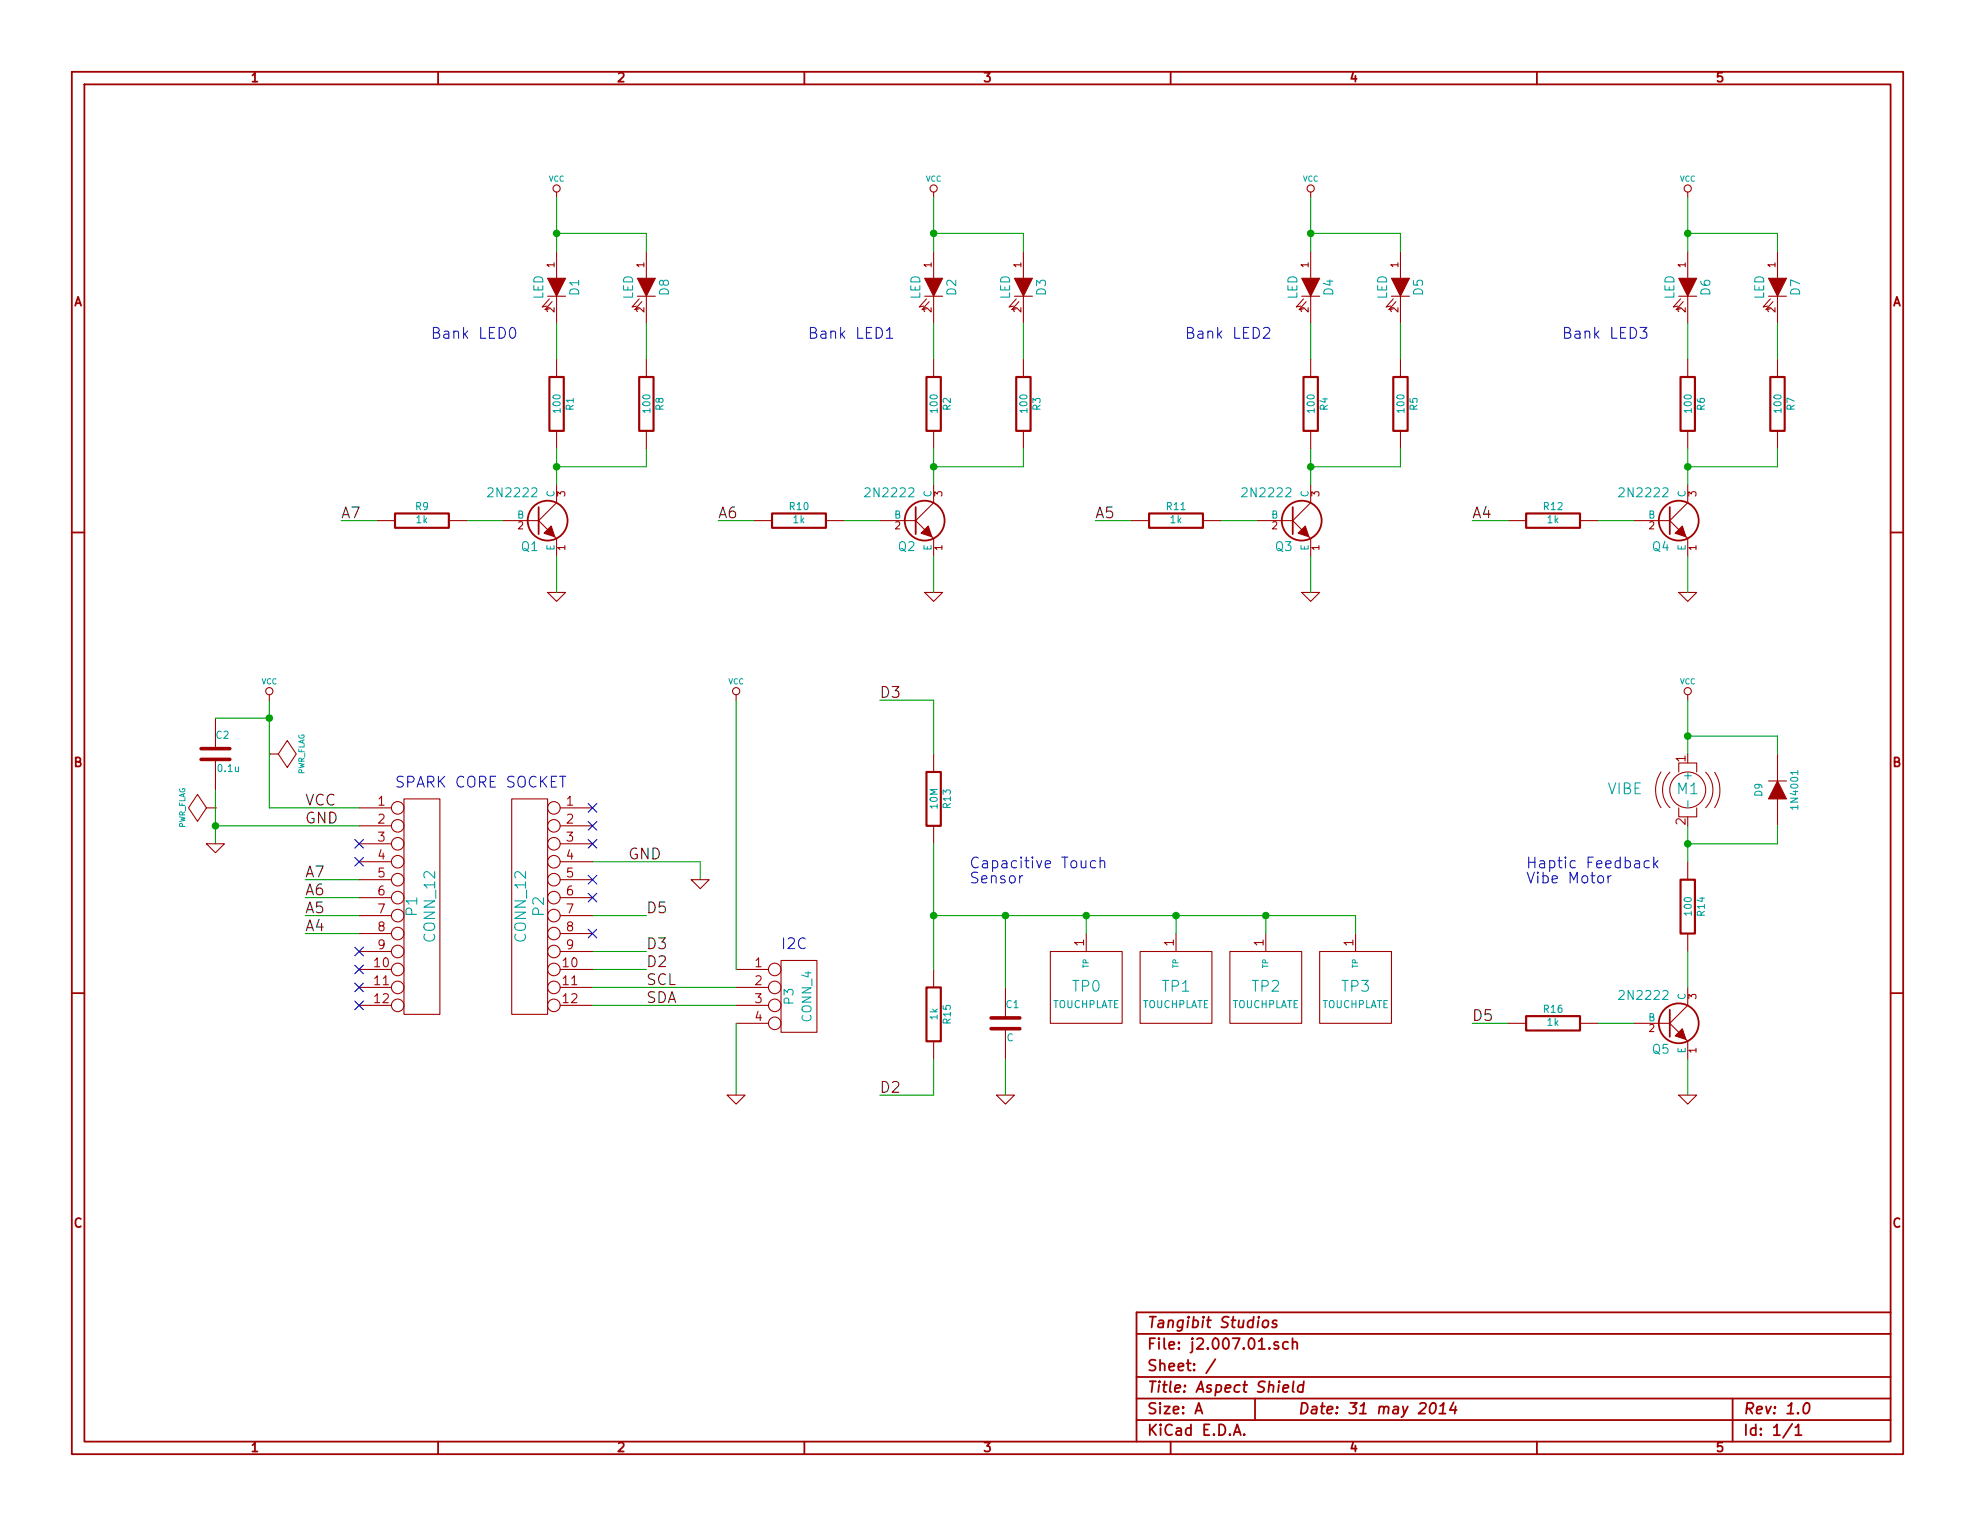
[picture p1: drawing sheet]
<svg xmlns="http://www.w3.org/2000/svg" width="279mm" height="216mm" viewBox="0 0 279 216" stroke-linecap="round" stroke-linejoin="round" font-family="sans-serif">
<g fill="none" stroke="#a00000" stroke-width=".25">
<path d="M10.2 10.2h259v195.5h-259zM11.9 11.9h255.6v192.1h-255.6zM62 10.2v1.7M113.8 10.2v1.7M165.6 10.2v1.7M217.4 10.2v1.7M10.2 75.3h1.7M76.2 71.8v3.8M129.5 71.8v3.8M182.9 71.8v3.8M236.2 71.8v3.8M267.5 75.3h1.7"/>
<path d="M10.2 140.5h1.7M236.2 142.9v3.8M267.5 140.5h1.7M160.8 188.7h106.7M160.8 194.8h106.7M160.8 197.9h106.7M169.1 200l.5-1.5 .5 1.5M169.2 199.6h.8M171.9 192.3l-1.3 2M177.5 197.9v3M178.7 186.9a.39 .39 0 0 1 .4-.1 .39 .39 0 0 1 .4 .3l-.2 .6a.41 .41 0 0 1-.7-.2zM180.6 186.9l-.3-.1-.2 .1-.1 .2 .2 .2 .4 .1v.2l-.2 .2-.5-.1"/>
<path d="M180.8 189.9l-.3-.1-.3 .3 .1 .2 .5 .1 .1 .2-.1 .2-.1 .1-.5-.1M181.5 196.4l.8-.1-.1-.3-.1-.1-.5 .1-.1 .7 .2 .3 .4-.1M182.2 189.9a.48 .48 0 0 0-.6 .1l-.1 .6a.48 .48 0 0 0 .7 .2M182.9 190a.38 .38 0 0 1 .6 .1v.8M182.9 189.3v1.6M183 195.4l-.1 1.3 .2 .3M184.4 196a.51 .51 0 0 0-.8 .2v.6a.53 .53 0 0 0 .7 .1M184.5 195.4l-.2 1.6M202.5 198.6a.35 .35 0 0 1 .4-.1 .35 .35 0 0 1 .2 .3 .87 .87 0 0 1-.6 1.2l-.1-.1a1.14 1.14 0 0 1 .1-1.3zM203.6 200h.9M203.7 198.9l.5-.4-.1 1.5M205.6 198.4l-.5 1.1h1"/>
<path d="M205.9 199l-.1 1M245.1 197.9v6.1M255.4 198.6a.34 .34 0 0 1 .6 .2 .87 .87 0 0 1-.6 1.2l-.2-.1a1.13 1.13 0 0 1 .2-1.3zM267.5 185.7h-106.7v18.3M62 204v1.7M113.8 204v1.7M160.8 200.9h106.7M165.6 204v1.7M174.5 203l.5-1.5 .5 1.5M174.7 202.6h.7M176 202.9l.1 .1h-.1h-.1l.1-.1v.1M217.4 204v1.7"/>
<path d="M253.5 201.4l-1.3 2M254 202l.4-.5v1.5M254 203h.9"/>
<circle cx="77.5" cy="73.7" r="2.82"/>
<circle cx="130.8" cy="73.7" r="2.82"/>
<circle cx="184.1" cy="73.7" r="2.82"/>
<circle cx="237.5" cy="73.7" r="2.82"/>
<circle cx="237.5" cy="144.8" r="2.82"/>
</g>
<g fill="none" stroke="#a00000" stroke-width=".15">
<path d="M78.7 27.2v.7M78.7 35.6v3.8M91.4 35.6v3.8M132.1 27.2v.7M132.1 35.6v3.8M144.8 35.6v3.8M185.4 27.2v.7M185.4 35.6v3.8M198.1 35.6v3.8M238.8 27.2v.7M238.8 35.6v3.8M251.5 35.6v3.8"/>
<path d="M77.5 41.9h2.5M77.7 42.3l-1 1.1 .6-.1M78.1 42.7l-1 1.1 .6-.1M78.7 41.9v3.8M78.7 50.8v2.5M90.2 41.9h2.5M90.4 42.3l-1 1.1 .6-.1M90.8 42.7l-1 1.1 .6-.1M91.4 41.9v3.8M91.4 50.8v2.5M130.8 41.9h2.5M131.1 42.3l-1.1 1.1 .7-.1"/>
<path d="M131.4 42.7l-1 1.1 .7-.1M132.1 41.9v3.8M132.1 50.8v2.5M143.5 41.9h2.5M143.8 42.3l-1.1 1.1 .7-.1M144.1 42.7l-1 1.1 .7-.1M144.8 41.9v3.8M144.8 50.8v2.5M184.1 41.9h2.6M184.4 42.3l-1 1.1 .6-.1M184.8 42.7l-1 1.1 .6-.1M185.4 41.9v3.8"/>
<path d="M185.4 50.8v2.5M196.8 41.9h2.6M197.1 42.3l-1 1.1 .6-.1M197.5 42.7l-1 1.1 .6-.1M198.1 41.9v3.8M198.1 50.8v2.5M237.5 41.9h2.5M237.7 42.3l-1 1.1 .7-.1M238.1 42.7l-1 1.1 .6-.1M238.8 41.9v3.8M238.8 50.8v2.5M250.2 41.9h2.5"/>
<path d="M250.4 42.3l-1 1.1 .7-.1M250.8 42.7l-1 1.1 .6-.1M251.5 41.9v3.8M251.5 50.8v2.5M53.3 73.7h2.6M63.5 73.7h2.5M71.1 73.7h5.1M76.2 73.7l1.3 1.2M78.5 75.9l.2 .3v2.5M78.7 61v2.5M78.7 68.6v2.5l-2.5 2.6M91.4 61v2.5"/>
<path d="M106.7 73.7h2.5M116.8 73.7h2.6M124.5 73.7h5M129.5 73.7l1.3 1.2M131.8 75.9l.3 .3v2.5M132.1 61v2.5M132.1 68.6v2.5l-2.6 2.6M144.8 61v2.5M160 73.7h2.6M170.2 73.7h2.5M177.8 73.7h5.1M182.9 73.7l1.2 1.2"/>
<path d="M185.2 75.9l.2 .3v2.5M185.4 61v2.5M185.4 68.6v2.5l-2.5 2.6M198.1 61v2.5M213.4 73.7h2.5M223.5 73.7h2.6M231.1 73.7h5.1M236.2 73.7l1.3 1.2M238.5 75.9l.3 .3v2.5M238.8 61v2.5M238.8 68.6v2.5l-2.6 2.6M251.5 61v2.5"/>
<path d="M38.1 98.3v.8M77.5 83.8h2.5l-1.3 1.3zM104.1 98.3v.8M130.8 83.8h2.5l-1.2 1.3zM184.1 83.8h2.6l-1.3 1.3zM237.5 83.8h2.5l-1.2 1.3zM238.8 98.3v.8M29.2 114.3l-1.3-1.9-1.2 1.9 1.2 1.9 1.3-1.9h1.3M29.2 119.4h2.5l-1.2 1.3zM30.5 114.3h.1M30.5 101.6v4.3M30.5 107.4v4.4"/>
<path d="M38.1 106.7h.1M38.1 106.7h1.3l1.2-1.9 1.3 1.9-1.3 1.9-1.2-1.9M50.8 114.3h4.6M50.8 116.8h4.6M50.8 119.4h4.6M57.1 113h5.1v30.5h-5.1zM72.4 113h5.1v30.5h-5.1zM79.2 114.3h4.6M79.2 116.8h4.6M79.2 119.4h4.6M132.1 106.7v2.5M132.1 116.8v2.6"/>
<path d="M235 109.2a4.6 4.6 0 0 0 0 5.1M236.2 109.2a3.6 3.6 0 0 0 0 5.1M237.5 114.3v1.3h2.5v-1.3M237.5 109.2v-1.2h2.5v1.2M241.3 109.2a3.6 3.6 0 0 1 0 5.1M242.6 109.3a4.6 4.6 0 0 1 0 5M250.2 110.5h2.5M251.5 106.7v3.8M251.5 113v3.8M50.8 137.2h4.6M50.8 139.7h4.6M50.8 121.9h4.6"/>
<path d="M50.8 124.5h4.6M50.8 127h4.6M50.8 129.5h4.6M50.8 132.1h4.6M50.8 134.6h4.6M79.2 137.2h4.6M79.2 139.7h4.6M79.2 121.9h4.6M79.2 124.5h4.6M79.2 127h4.6M79.2 129.5h4.6M79.2 132.1h4.6"/>
<path d="M79.2 134.6h4.6M97.8 124.5h2.5l-1.2 1.2zM104.1 137.2h4.6M104.1 139.7h4.6M110.5 135.9h5.1v10.2h-5.1zM132.1 137.2v2.5M142.2 139.7v4.3M148.6 134.6h10.1v10.2h-10.1zM153.7 132.1v2.5M161.3 134.6h10.1v10.2h-10.1zM166.4 132.1v2.5M174 134.6h10.1v10.2h-10.1z"/>
<path d="M179.1 132.1v2.5M186.7 134.6h10.1v10.2h-10.1zM191.8 132.1v2.5M238.8 121.9v2.6M238.8 132.1v2.5M238.8 139.7v2.5l-2.6 2.6M50.8 142.2h4.6M79.2 142.2h4.6M102.9 154.9h2.5l-1.3 1.3zM104.1 144.8h4.6M104.1 142.2h4.6M132.1 147.3v2.6"/>
<path d="M141 154.9h2.5l-1.3 1.3zM142.2 145.5v4.4M213.4 144.8h2.5M223.5 144.8h2.6M231.1 144.8h5.1M236.2 144.8l1.3 1.3M237.5 154.9h2.5l-1.2 1.3zM238.5 147.1l.3 .2v2.6"/>
<circle cx="78.7" cy="26.7" r=".51"/>
<circle cx="132.1" cy="26.7" r=".51"/>
<circle cx="185.4" cy="26.7" r=".51"/>
<circle cx="238.8" cy="26.7" r=".51"/>
<circle cx="38.1" cy="97.8" r=".51"/>
<circle cx="104.1" cy="97.8" r=".51"/>
<circle cx="238.8" cy="97.8" r=".51"/>
<circle cx="56.3" cy="114.3" r=".89"/>
<circle cx="56.3" cy="119.4" r=".89"/>
<circle cx="56.3" cy="116.8" r=".89"/>
<circle cx="78.4" cy="114.3" r=".89"/>
<circle cx="78.4" cy="119.4" r=".89"/>
<circle cx="78.4" cy="116.8" r=".89"/>
<circle cx="238.8" cy="111.8" r="2.54"/>
<circle cx="56.3" cy="139.7" r=".89"/>
<circle cx="56.3" cy="134.6" r=".89"/>
<circle cx="56.3" cy="137.2" r=".89"/>
<circle cx="56.3" cy="127" r=".89"/>
<circle cx="56.3" cy="124.5" r=".89"/>
<circle cx="56.3" cy="121.9" r=".89"/>
<circle cx="56.3" cy="129.5" r=".89"/>
<circle cx="56.3" cy="132.1" r=".89"/>
<circle cx="78.4" cy="134.6" r=".89"/>
<circle cx="78.4" cy="137.2" r=".89"/>
<circle cx="78.4" cy="139.7" r=".89"/>
<circle cx="78.4" cy="124.5" r=".89"/>
<circle cx="78.4" cy="129.5" r=".89"/>
<circle cx="78.4" cy="121.9" r=".89"/>
<circle cx="78.4" cy="132.1" r=".89"/>
<circle cx="78.4" cy="127" r=".89"/>
<circle cx="109.6" cy="137.2" r=".89"/>
<circle cx="109.6" cy="139.7" r=".89"/>
<circle cx="56.3" cy="142.2" r=".89"/>
<circle cx="78.4" cy="142.2" r=".89"/>
<circle cx="109.6" cy="142.2" r=".89"/>
<circle cx="109.6" cy="144.8" r=".89"/>
</g>
<g fill="#a00000" stroke="#a00000" stroke-width=".15">
<path d="M77.5 39.4h2.5l-1.3 2.5z"/>
<path d="M90.2 39.4h2.5l-1.3 2.5z"/>
<path d="M77 75.4l1-1 .5 1.5z"/>
<path d="M130.8 39.4h2.5l-1.2 2.5z"/>
<path d="M143.5 39.4h2.5l-1.2 2.5z"/>
<path d="M130.3 75.4l1-1 .5 1.5z"/>
<path d="M184.1 39.4h2.6l-1.3 2.5z"/>
<path d="M196.8 39.4h2.6l-1.3 2.5z"/>
<path d="M183.6 75.4l1.1-1 .5 1.5z"/>
<path d="M237.5 39.4h2.5l-1.2 2.5z"/>
<path d="M250.2 39.4h2.5l-1.2 2.5z"/>
<path d="M237 75.4l1-1 .5 1.5z"/>
<path d="M237 146.6l1-1.1 .5 1.6z"/>
<path d="M251.5 110.5l1.2 2.5h-2.5z"/>
</g>
<g fill="none" stroke="#a00000" stroke-width=".3">
<path d="M77.7 53.3h2.1v7.7h-2.1zM90.4 53.3h2.1v7.7h-2.1zM131.1 53.3h2v7.7h-2zM143.8 53.3h2v7.7h-2zM184.4 53.3h2v7.7h-2zM197.1 53.3h2v7.7h-2zM237.7 53.3h2.1v7.7h-2.1zM250.4 53.3h2.1v7.7h-2.1zM55.9 72.6h7.6v2.1h-7.6zM109.2 72.6h7.6v2.1h-7.6zM162.6 72.6h7.6v2.1h-7.6zM215.9 72.6h7.6v2.1h-7.6z"/>
<path d="M131.1 109.2h2v7.6h-2zM131.1 139.7h2v7.6h-2zM237.7 124.5h2.1v7.6h-2.1zM215.9 143.8h7.6v2h-7.6z"/>
</g>
<g fill="none" stroke="#00f" stroke-width=".15">
<path d="M72.3 46.4a.36 .36 0 0 1 .6 .2 .77 .77 0 0 1-.5 1.3 .98 .98 0 0 1-.1-1.5zM125.4 46.8l.5-.5v1.6M125.4 47.9h.9M178.7 46.5l.3-.2h.3l.3 .2v.3v.2l-.9 .9h.9M232 46.3h1l-.5 .6a.42 .42 0 0 1 .5 .3v.4l-.2 .2-.6 .1-.2-.2M79.2 109.8h.8M144.7 123.9l-.3 .1-.2 .2M155 121.8a.48 .48 0 0 0-.7 .1v.6a.48 .48 0 0 0 .7 .2M155.6 121.9a.38 .38 0 0 1 .7 .1v.8M155.6 121.3v1.5M227.5 123.9v1M227.9 123.9l-.3 .1-.1 .2"/>
<path d="M233.3 121.8a.48 .48 0 0 0-.6 .1l-.1 .6a.48 .48 0 0 0 .7 .2M234 121.3v1.5M234.1 122.2l.4 .6M234.5 121.8l-.5 .6"/>
</g>
<path d="M238.8 113.3v.9M254.3 109v.6" fill="none" stroke="#00a0a0" stroke-width=".15"/>
<path d="M28.4 107.4h4.1M28.4 105.9h4.1M140.2 145.5h4.1M140.2 144h4.1" fill="none" stroke="#a00000" stroke-width=".51"/>
<g fill="none" stroke="#00a000" stroke-width=".15">
<path d="M78.7 27.9v7.7M78.7 33h12.7v2.6M132.1 33h12.7v2.6M132.1 27.9v7.7M185.4 33h12.7v2.6M185.4 27.9v7.7M238.8 33h12.7v2.6M238.8 27.9v7.7M78.7 45.7v5.1M91.4 45.7v5.1M132.1 45.7v5.1M144.8 45.7v5.1"/>
<path d="M185.4 45.7v5.1M198.1 45.7v5.1M238.8 45.7v5.1M251.5 45.7v5.1M48.3 73.7h5M66 73.7h5.1M78.7 63.5v5.1M78.7 78.7v5.1M91.4 63.5v2.5h-12.7M101.6 73.7h5.1M119.4 73.7h5.1M132.1 63.5v5.1"/>
<path d="M132.1 78.7v5.1M144.8 63.5v2.5h-12.7M154.9 73.7h5.1M172.7 73.7h5.1M185.4 63.5v5.1M185.4 78.7v5.1M198.1 63.5v2.5h-12.7M208.3 73.7h5.1M226.1 73.7h5M238.8 63.5v5.1M238.8 78.7v5.1M251.5 63.5v2.5h-12.7"/>
<path d="M38.1 99.1v15.2h12.7M104.1 99.1v38.1M124.5 99.1h7.6v7.6M238.8 99.1v7.6M30.5 111.8v7.6M30.5 101.6h7.6M30.5 116.8h20.3M132.1 119.4v17.8M238.8 116.8v5.1M238.8 104.1h12.7v2.6M251.5 116.8v2.6h-12.7M43.2 129.5h7.6"/>
<path d="M43.2 124.5h7.6M43.2 127h7.6M43.2 132.1h7.6M83.8 129.5h7.6M83.8 121.9h15.3v2.6M83.8 134.6h7.6M83.8 137.2h7.6M83.8 139.7h20.3M132.1 129.5h59.7v2.6M142.2 129.5v10.2M153.7 129.5v2.6M166.4 129.5v2.6"/>
<path d="M179.1 129.5v2.6M238.8 134.6v5.1M83.8 142.2h20.3M104.1 144.8v10.1M132.1 149.9v5h-7.6M142.2 149.9v5M208.3 144.8h5.1M226.1 144.8h5M238.8 149.9v5"/>
</g>
<g fill="#00a000" stroke="#00a000" stroke-width=".25">
<circle cx="78.7" cy="66" r=".41"/>
<circle cx="78.7" cy="33" r=".41"/>
<circle cx="132.1" cy="66" r=".41"/>
<circle cx="132.1" cy="33" r=".41"/>
<circle cx="185.4" cy="66" r=".41"/>
<circle cx="185.4" cy="33" r=".41"/>
<circle cx="238.8" cy="66" r=".41"/>
<circle cx="238.8" cy="33" r=".41"/>
<circle cx="132.1" cy="129.5" r=".41"/>
<circle cx="142.2" cy="129.5" r=".41"/>
<circle cx="30.5" cy="116.8" r=".41"/>
<circle cx="179.1" cy="129.5" r=".41"/>
<circle cx="166.4" cy="129.5" r=".41"/>
<circle cx="153.7" cy="129.5" r=".41"/>
<circle cx="238.8" cy="119.4" r=".41"/>
<circle cx="238.8" cy="104.1" r=".41"/>
<circle cx="38.1" cy="101.6" r=".41"/>
</g>
<g fill="none" stroke="#0000c0" stroke-width=".15">
<path d="M50.2 118.8l1.2 1.2M51.4 118.8l-1.2 1.2M83.2 118.8l1.2 1.2M83.2 116.2l1.2 1.2M83.2 113.7l1.2 1.2M84.4 118.8l-1.2 1.2M84.4 116.2l-1.2 1.2M84.4 113.7l-1.2 1.2M50.2 121.3l1.2 1.2M50.2 134l1.2 1.2M50.2 136.6l1.2 1.2M50.2 139.1l1.2 1.2"/>
<path d="M51.4 121.3l-1.2 1.2M51.4 134l-1.2 1.2M51.4 136.6l-1.2 1.2M51.4 139.1l-1.2 1.2M83.2 131.5l1.2 1.2M83.2 126.4l1.2 1.2M83.2 123.9l1.2 1.2M84.4 131.5l-1.2 1.2M84.4 126.4l-1.2 1.2M84.4 123.9l-1.2 1.2M50.2 141.6l1.2 1.2M51.4 141.6l-1.2 1.2"/>
</g>
<g font-size="2.1" fill="#00f">
<text x="61" y="48">Bank LED0</text>
<text x="114.3" y="48">Bank LED1</text>
<text x="167.6" y="48">Bank LED2</text>
<text x="221" y="48">Bank LED3</text>
<text x="55.9" y="111.5">SPARK CORE SOCKET</text>
<text x="137.2" y="122.9">Capacitive Touch</text>
<text x="137.2" y="125.1">Sensor</text>
<text x="215.9" y="122.9">Haptic Feedback</text>
<text x="215.9" y="125.1">Vibe Motor</text>
<text x="110.5" y="134.4">I2C</text>
</g>
<g font-size="2.1">
<text x="48.3" y="73.4">A7</text>
<text x="101.6" y="73.4">A6</text>
<text x="154.9" y="73.4">A5</text>
<text x="208.3" y="73.4">A4</text>
<text x="124.5" y="98.8">D3</text>
<text x="43.2" y="114">VCC</text>
<text x="43.2" y="116.6">GND</text>
<text x="43.2" y="124.2">A7</text>
<text x="88.9" y="121.7">GND</text>
<text x="43.2" y="126.7">A6</text>
<text x="43.2" y="129.3">A5</text>
<text x="43.2" y="131.8">A4</text>
<text x="91.4" y="129.3">D5</text>
<text x="91.4" y="136.9">D2</text>
<text x="91.4" y="134.4">D3</text>
<text x="91.4" y="139.4">SCL</text>
<text x="91.4" y="142">SDA</text>
<text x="208.3" y="144.5">D5</text>
<text x="124.5" y="154.7">D2</text>
</g>
<g font-size="2.1" fill="#00a0a0">
<text x="227.4" y="112.4">VIBE</text>
<text x="237.3" y="112.4">M1</text>
<text x="59.1" y="129.5" transform="rotate(-90 59.1 129.5)">P1</text>
<text x="77" y="129.5" transform="rotate(-90 77 129.5)">P2</text>
<text x="61.6" y="133.1" transform="rotate(-90 61.6 133.1)">CONN_12</text>
<text x="74.5" y="133.1" transform="rotate(-90 74.5 133.1)">CONN_12</text>
<text x="151.7" y="140.4">TP0</text>
<text x="164.4" y="140.4">TP1</text>
<text x="177.1" y="140.4">TP2</text>
<text x="189.8" y="140.4">TP3</text>
</g>
<g font-size="2.1" fill="#a00000">
<text x="162.3" y="191">File: j2.007.01.sch</text>
<text x="162.3" y="188">Tangibit Studios</text>
<text x="162.3" y="197.1">Title: Aspect Shield</text>
<text x="162.3" y="194.1">Sheet: /</text>
<text x="162.3" y="203.2">KiCad E.D.A.</text>
<text x="162.3" y="200.2">Size: A</text>
<text x="183.6" y="200.2">Date: 31 may 2014</text>
<text x="246.6" y="200.2">Rev: 1.0</text>
<text x="246.6" y="203.2">Id: 1/1</text>
</g>
<g font-size="1.8" fill="#a00000">
<text x="35.6" y="11.7">1</text>
<text x="87.4" y="11.7">2</text>
<text x="139.2" y="11.7">3</text>
<text x="191" y="11.7">4</text>
<text x="242.8" y="11.7">5</text>
<text x="10.4" y="43.4">A</text>
<text x="267.7" y="43.4">A</text>
<text x="238.5" y="107.8" transform="rotate(-90 238.5 107.8)">1</text>
<text x="10.4" y="108.6">B</text>
<text x="267.7" y="108.6">B</text>
<text x="53.5" y="114">1</text>
<text x="53.5" y="116.6">2</text>
<text x="53.5" y="119.1">3</text>
<text x="80.2" y="114">1</text>
<text x="80.2" y="116.6">2</text>
<text x="80.2" y="119.1">3</text>
<text x="238.5" y="116.7" transform="rotate(-90 238.5 116.7)">2</text>
<text x="53.5" y="121.7">4</text>
<text x="53.5" y="124.2">5</text>
<text x="80.2" y="121.7">4</text>
<text x="80.2" y="124.2">5</text>
<text x="53.5" y="126.7">6</text>
<text x="53.5" y="129.3">7</text>
<text x="53.5" y="131.8">8</text>
<text x="80.2" y="126.7">6</text>
<text x="80.2" y="129.3">7</text>
<text x="80.2" y="131.8">8</text>
<text x="53" y="136.9">10</text>
<text x="53.5" y="134.4">9</text>
<text x="79.7" y="136.9">10</text>
<text x="80.2" y="134.4">9</text>
<text x="106.8" y="136.9">1</text>
<text x="153.4" y="133.8" transform="rotate(-90 153.4 133.8)">1</text>
<text x="166.1" y="133.8" transform="rotate(-90 166.1 133.8)">1</text>
<text x="178.8" y="133.8" transform="rotate(-90 178.8 133.8)">1</text>
<text x="191.5" y="133.8" transform="rotate(-90 191.5 133.8)">1</text>
<text x="53" y="139.4">11</text>
<text x="53" y="142">12</text>
<text x="79.7" y="139.4">11</text>
<text x="79.7" y="142">12</text>
<text x="106.8" y="139.4">2</text>
<text x="106.8" y="142">3</text>
<text x="106.8" y="144.5">4</text>
<text x="10.4" y="173.7">C</text>
<text x="267.7" y="173.7">C</text>
<text x="35.6" y="205.5">1</text>
<text x="87.4" y="205.5">2</text>
<text x="139.2" y="205.5">3</text>
<text x="191" y="205.5">4</text>
<text x="242.8" y="205.5">5</text>
</g>
<g font-size="1.8" fill="#00a0a0">
<text x="82" y="41.8" transform="rotate(-90 82 41.8)">D1</text>
<text x="94.7" y="41.8" transform="rotate(-90 94.7 41.8)">D8</text>
<text x="135.3" y="41.8" transform="rotate(-90 135.3 41.8)">D2</text>
<text x="148" y="41.8" transform="rotate(-90 148 41.8)">D3</text>
<text x="188.7" y="41.8" transform="rotate(-90 188.7 41.8)">D4</text>
<text x="201.4" y="41.8" transform="rotate(-90 201.4 41.8)">D5</text>
<text x="242" y="41.8" transform="rotate(-90 242 41.8)">D6</text>
<text x="254.7" y="41.8" transform="rotate(-90 254.7 41.8)">D7</text>
<text x="76.9" y="42.4" transform="rotate(-90 76.9 42.4)">LED</text>
<text x="89.6" y="42.4" transform="rotate(-90 89.6 42.4)">LED</text>
<text x="130.3" y="42.4" transform="rotate(-90 130.3 42.4)">LED</text>
<text x="143" y="42.4" transform="rotate(-90 143 42.4)">LED</text>
<text x="183.6" y="42.4" transform="rotate(-90 183.6 42.4)">LED</text>
<text x="196.3" y="42.4" transform="rotate(-90 196.3 42.4)">LED</text>
<text x="236.9" y="42.4" transform="rotate(-90 236.9 42.4)">LED</text>
<text x="249.6" y="42.4" transform="rotate(-90 249.6 42.4)">LED</text>
<text x="69.4" y="70.4">2N2222</text>
<text x="122.7" y="70.4">2N2222</text>
<text x="176.1" y="70.4">2N2222</text>
<text x="229.4" y="70.4">2N2222</text>
<text x="73.8" y="78">Q1</text>
<text x="127.1" y="78">Q2</text>
<text x="180.4" y="78">Q3</text>
<text x="233.8" y="78">Q4</text>
<text x="239.4" y="110" transform="rotate(-90 239.4 110)">+</text>
<text x="112.3" y="142" transform="rotate(-90 112.3 142)">P3</text>
<text x="229.4" y="141.5">2N2222</text>
<text x="114.9" y="144.6" transform="rotate(-90 114.9 144.6)">CONN_4</text>
<text x="233.8" y="149.1">Q5</text>
</g>
<g font-size="1.4" fill="#a00000">
<text x="78.5" y="37.8" transform="rotate(-90 78.5 37.8)">1</text>
<text x="91.2" y="37.8" transform="rotate(-90 91.2 37.8)">1</text>
<text x="131.8" y="37.8" transform="rotate(-90 131.8 37.8)">1</text>
<text x="144.5" y="37.8" transform="rotate(-90 144.5 37.8)">1</text>
<text x="185.2" y="37.8" transform="rotate(-90 185.2 37.8)">1</text>
<text x="197.9" y="37.8" transform="rotate(-90 197.9 37.8)">1</text>
<text x="238.5" y="37.8" transform="rotate(-90 238.5 37.8)">1</text>
<text x="251.2" y="37.8" transform="rotate(-90 251.2 37.8)">1</text>
<text x="78.5" y="44.2" transform="rotate(-90 78.5 44.2)">2</text>
<text x="91.2" y="44.2" transform="rotate(-90 91.2 44.2)">2</text>
<text x="131.8" y="44.2" transform="rotate(-90 131.8 44.2)">2</text>
<text x="144.5" y="44.2" transform="rotate(-90 144.5 44.2)">2</text>
<text x="185.2" y="44.2" transform="rotate(-90 185.2 44.2)">2</text>
<text x="197.9" y="44.2" transform="rotate(-90 197.9 44.2)">2</text>
<text x="238.5" y="44.2" transform="rotate(-90 238.5 44.2)">2</text>
<text x="251.2" y="44.2" transform="rotate(-90 251.2 44.2)">2</text>
<text x="80" y="70.2" transform="rotate(-90 80 70.2)">3</text>
<text x="133.3" y="70.2" transform="rotate(-90 133.3 70.2)">3</text>
<text x="186.7" y="70.2" transform="rotate(-90 186.7 70.2)">3</text>
<text x="240" y="70.2" transform="rotate(-90 240 70.2)">3</text>
<text x="73.3" y="74.9">2</text>
<text x="80" y="77.9" transform="rotate(-90 80 77.9)">1</text>
<text x="126.6" y="74.9">2</text>
<text x="133.3" y="77.9" transform="rotate(-90 133.3 77.9)">1</text>
<text x="180" y="74.9">2</text>
<text x="186.7" y="77.9" transform="rotate(-90 186.7 77.9)">1</text>
<text x="233.3" y="74.9">2</text>
<text x="240" y="77.9" transform="rotate(-90 240 77.9)">1</text>
<text x="240" y="141.4" transform="rotate(-90 240 141.4)">3</text>
<text x="233.3" y="146">2</text>
<text x="240" y="149" transform="rotate(-90 240 149)">1</text>
</g>
<g font-size="1.4" fill="#00a0a0">
<text x="79.3" y="58.3" transform="rotate(-90 79.3 58.3)">100</text>
<text x="81.2" y="58" transform="rotate(-90 81.2 58)">R1</text>
<text x="92" y="58.3" transform="rotate(-90 92 58.3)">100</text>
<text x="93.9" y="58" transform="rotate(-90 93.9 58)">R8</text>
<text x="132.7" y="58.3" transform="rotate(-90 132.7 58.3)">100</text>
<text x="134.5" y="58" transform="rotate(-90 134.5 58)">R2</text>
<text x="145.4" y="58.3" transform="rotate(-90 145.4 58.3)">100</text>
<text x="147.2" y="58" transform="rotate(-90 147.2 58)">R3</text>
<text x="186" y="58.3" transform="rotate(-90 186 58.3)">100</text>
<text x="187.9" y="58" transform="rotate(-90 187.9 58)">R4</text>
<text x="198.7" y="58.3" transform="rotate(-90 198.7 58.3)">100</text>
<text x="200.6" y="58" transform="rotate(-90 200.6 58)">R5</text>
<text x="239.4" y="58.3" transform="rotate(-90 239.4 58.3)">100</text>
<text x="241.2" y="58" transform="rotate(-90 241.2 58)">R6</text>
<text x="252.1" y="58.3" transform="rotate(-90 252.1 58.3)">100</text>
<text x="253.9" y="58" transform="rotate(-90 253.9 58)">R7</text>
<text x="78.5" y="70.4" transform="rotate(-90 78.5 70.4)">C</text>
<text x="131.8" y="70.4" transform="rotate(-90 131.8 70.4)">C</text>
<text x="185.2" y="70.4" transform="rotate(-90 185.2 70.4)">C</text>
<text x="238.5" y="70.4" transform="rotate(-90 238.5 70.4)">C</text>
<text x="58.8" y="72.2">R9</text>
<text x="58.9" y="74.1">1k</text>
<text x="73.2" y="73.4">B</text>
<text x="78.5" y="77.9" transform="rotate(-90 78.5 77.9)">E</text>
<text x="111.7" y="72.2">R10</text>
<text x="112.2" y="74.1">1k</text>
<text x="126.5" y="73.4">B</text>
<text x="131.8" y="77.9" transform="rotate(-90 131.8 77.9)">E</text>
<text x="165.1" y="72.2">R11</text>
<text x="165.6" y="74.1">1k</text>
<text x="179.8" y="73.4">B</text>
<text x="185.2" y="77.9" transform="rotate(-90 185.2 77.9)">E</text>
<text x="218.4" y="72.2">R12</text>
<text x="218.9" y="74.1">1k</text>
<text x="233.2" y="73.4">B</text>
<text x="238.5" y="77.9" transform="rotate(-90 238.5 77.9)">E</text>
<text x="30.6" y="104.6">C2</text>
<text x="30.9" y="109.3">0.1u</text>
<text x="249.4" y="112.6" transform="rotate(-90 249.4 112.6)">D9</text>
<text x="132.7" y="114.4" transform="rotate(-90 132.7 114.4)">10M</text>
<text x="134.5" y="114.3" transform="rotate(-90 134.5 114.3)">R13</text>
<text x="254.4" y="114.2" transform="rotate(-90 254.4 114.2)">1N4001</text>
<text x="239.4" y="129.4" transform="rotate(-90 239.4 129.4)">100</text>
<text x="241.2" y="129.6" transform="rotate(-90 241.2 129.6)">R14</text>
<text x="142.3" y="142.7">C1</text>
<text x="148.8" y="142.7">TOUCHPLATE</text>
<text x="161.5" y="142.7">TOUCHPLATE</text>
<text x="174.2" y="142.7">TOUCHPLATE</text>
<text x="186.9" y="142.7">TOUCHPLATE</text>
<text x="218.4" y="143.3">R16</text>
<text x="238.5" y="141.5" transform="rotate(-90 238.5 141.5)">C</text>
<text x="132.7" y="144.3" transform="rotate(-90 132.7 144.3)">1k</text>
<text x="134.5" y="144.8" transform="rotate(-90 134.5 144.8)">R15</text>
<text x="142.4" y="147.4">C</text>
<text x="218.9" y="145.2">1k</text>
<text x="233.2" y="144.5">B</text>
<text x="238.5" y="149" transform="rotate(-90 238.5 149)">E</text>
</g>
<g font-size="1.1" fill="#00a0a0">
<text x="77.6" y="25.7">VCC</text>
<text x="131" y="25.7">VCC</text>
<text x="184.3" y="25.7">VCC</text>
<text x="237.6" y="25.7">VCC</text>
<text x="37" y="96.9">VCC</text>
<text x="103" y="96.9">VCC</text>
<text x="237.6" y="96.9">VCC</text>
<text x="43.1" y="109.7" transform="rotate(-90 43.1 109.7)">PWR_FLAG</text>
<text x="26.2" y="117.2" transform="rotate(-90 26.2 117.2)">PWR_FLAG</text>
<text x="154.1" y="137" transform="rotate(-90 154.1 137)">TP</text>
<text x="166.8" y="137" transform="rotate(-90 166.8 137)">TP</text>
<text x="179.5" y="137" transform="rotate(-90 179.5 137)">TP</text>
<text x="192.2" y="137" transform="rotate(-90 192.2 137)">TP</text>
</g>
</svg>
